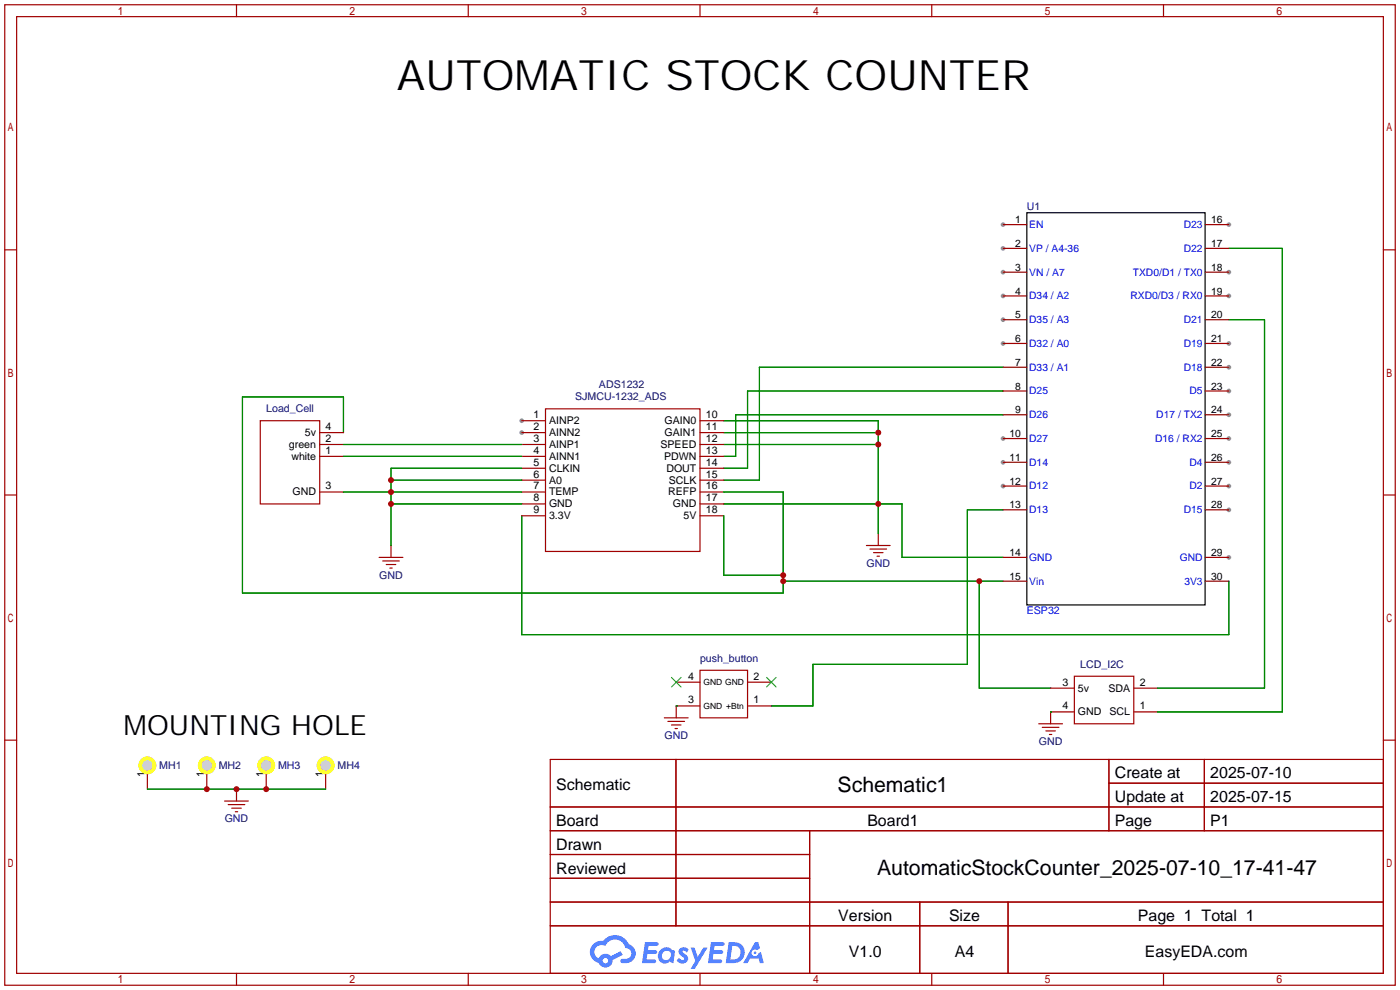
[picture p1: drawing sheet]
<svg xmlns="http://www.w3.org/2000/svg" width="299mm" height="212mm" viewBox="0 0 299 212" stroke-linecap="round" stroke-linejoin="round" font-family="sans-serif">
<g fill="#999">
<circle cx="111.5" cy="89.9" r=".51"/>
<circle cx="111.5" cy="92.5" r=".51"/>
<circle cx="214.4" cy="48" r=".51"/>
<circle cx="214.4" cy="53.1" r=".51"/>
<circle cx="214.4" cy="63.2" r=".51"/>
<circle cx="214.4" cy="68.3" r=".51"/>
<circle cx="214.4" cy="73.4" r=".51"/>
<circle cx="214.4" cy="93.7" r=".51"/>
<circle cx="214.4" cy="98.8" r=".51"/>
<circle cx="214.4" cy="103.9" r=".51"/>
<circle cx="214.4" cy="58.2" r=".51"/>
<circle cx="262.6" cy="119.1" r=".51"/>
<circle cx="262.6" cy="109" r=".51"/>
<circle cx="262.6" cy="103.9" r=".51"/>
<circle cx="262.6" cy="98.8" r=".51"/>
<circle cx="262.6" cy="93.7" r=".51"/>
<circle cx="262.6" cy="88.6" r=".51"/>
<circle cx="262.6" cy="83.6" r=".51"/>
<circle cx="262.6" cy="78.5" r=".51"/>
<circle cx="262.6" cy="73.4" r=".51"/>
<circle cx="262.6" cy="63.2" r=".51"/>
<circle cx="262.6" cy="58.2" r=".51"/>
<circle cx="262.6" cy="48" r=".51"/>
</g>
<g fill="none" stroke="#a10000" stroke-width=".25">
<path d="M1 1h297.2v209.6h-297.2zM3.6 3.6h292.1v204.4h-292.1zM50.5 1v2.6M100.1 1v2.6M149.6 1v2.6M199.1 1v2.6M248.7 1v2.6M1 53.4h2.6M295.7 53.4h2.5M1 105.8h2.6M295.7 105.8h2.5M1 158.2h2.6"/>
<path d="M295.7 158.2h2.5M117.6 162.3h178.1v45.7h-178.1zM117.6 172.5h178.1M117.6 177.5h178.1M144.5 162.3v35.6M173 177.5v30.5M237 162.3v15.2M237 167.4h58.7M257.4 162.3v15.2M117.6 182.6h55.4M117.6 192.8h178.1M117.6 187.7h55.4"/>
<path d="M117.6 197.9h178.1M196.6 192.8v15.2M215.4 192.8v15.2M50.5 208v2.6M100.1 208v2.6M149.6 208v2.6M199.1 208v2.6M248.7 208v2.6"/>
</g>
<g fill="#5487ff">
<path d="M145.3 202.7a1.3 1.3 0 0 1 1.9 .3l-.4 .6a.54 .54 0 0 0-.9-.2l.1 .2a1.34 1.34 0 0 1 .9 1.8 1.47 1.47 0 0 1-2.3-.1l.5-.6 .8 .5a.31 .31 0 0 0 .4-.3 .31 .31 0 0 0-.3-.4 1.12 1.12 0 0 1-.7-1.8z"/>
<path d="M147.6 202.5h.9l.6 2 1.2-2h.9l-2.7 4.6h-.9l1-1.7z"/>
<path d="M137.8 201.4h1.7a1.31 1.31 0 0 1 1.2 .2 .4 .4 0 0 1-.3 .5l-1.8 .1-.1 .9h1.6a.4 .4 0 0 1 .4 .4 .4 .4 0 0 1-.5 .4h-1.6l-.2 1.2h1.4a.46 .46 0 0 1 .5 0 .46 .46 0 0 1 .1 .5l-.4 .2h-2.6z"/>
<path d="M151.9 201.4h1.7a1.32 1.32 0 0 1 1.2 .2 .39 .39 0 0 1-.3 .5l-1.8 .1-.1 .9h1.6a.4 .4 0 0 1 .4 .4 .4 .4 0 0 1-.4 .4h-1.7l-.2 1.2h1.4a.46 .46 0 0 1 .5 0 .46 .46 0 0 1 .1 .5l-.4 .2h-2.6z"/>
<path d="M161.3 201.4h.8l.3 1.3-.6 .4a.75 .75 0 0 0-1.1 .3 .75 .75 0 0 0 .5 1 .75 .75 0 0 0 .9-.7l.5-.2 .6 2.3h-.8l-.3-.9h-1.8l-.5 .9h-1z"/>
<path d="M155.7 201.4l-.6 4.4h1.5a2.27 2.27 0 0 0 2.6-2.2 2.27 2.27 0 0 0-2.7-2.2zM156.5 202.1a1.5 1.5 0 0 1 1.8 1.6 1.5 1.5 0 0 1-1.9 1.4h-.3z"/>
<path d="M141.2 203a1.6 1.6 0 0 0-.3 2.3 1.6 1.6 0 0 0 2.3 .2l.7 .3 .3-2.4-.1-.3-.5-.1a1.58 1.58 0 0 0-2.4 0zM141.8 203.5a.98 .98 0 0 1 1.6 .4 .98 .98 0 0 1-1.1 1.3 .94 .94 0 0 1-.9-.7 .94 .94 0 0 1 .4-1z"/>
<path d="M126.8 201.8a2.37 2.37 0 0 0 1.1 4 1.54 1.54 0 0 0 1.8 1 1.54 1.54 0 0 0 1.2-1.6l2.2-1.1-.5-.8-2 1a1.57 1.57 0 0 0-2.7 .5 1.5 1.5 0 0 1-.7-2.1 1.5 1.5 0 0 1 2.2-.5 2.23 2.23 0 0 1 2.3-1.4 2.23 2.23 0 0 1 2 1.8 1.16 1.16 0 0 1 1.2 1.1 1.16 1.16 0 0 1-1.1 1.2h-.7a.47 .47 0 0 0-.5 .4 .47 .47 0 0 0 .4 .5 2.17 2.17 0 0 0 2.5-.9 2.17 2.17 0 0 0-.3-2.7l-.8-.4a3.2 3.2 0 0 0-5.5-.7l-1.1 .1zM128.8 205.3a.6 .6 0 0 1 1.2 0 .6 .6 0 0 1-1.2 0z"/>
<circle cx="161.4" cy="203.6" r=".28"/>
</g>
<g fill="none" stroke="#a10000" stroke-width=".25">
<path d="M55.6 89.9h12.7v17.8h-12.7zM68.3 92.5h5.1M68.3 95h5.1M68.3 97.5h5.1M111.5 89.9h5.1M111.5 92.5h5.1M111.5 95h5.1M111.5 97.5h5.1M116.6 87.4h33v30.5h-33zM149.6 89.9h5.1M149.6 92.5h5.1M149.6 95h5.1"/>
<path d="M149.6 97.5h5.1M68.3 105.2h5.1M81 119.1h5.1M81.8 119.9h3.5M83.6 116.6v2.5M111.5 100.1h5.1M111.5 102.6h5.1M111.5 105.2h5.1M111.5 107.7h5.1M111.5 110.2h5.1M149.6 100.1h5.1M149.6 102.6h5.1"/>
<path d="M149.6 105.2h5.1M149.6 107.7h5.1M149.6 110.2h5.1M185.2 116.6h5M185.9 117.3h3.6M186.7 118.1h2M187.5 118.9h.5M187.7 114v2.6M82.5 120.6h2.1M83.3 121.4h.5M222 154.7h5.1M222.8 155.4h3.5"/>
<path d="M223.5 156.2h2.1M224.3 157h.5M224.5 147.1h5.1M229.6 144.5h12.7v10.2h-12.7zM229.6 152.1h-5.1v2.6M242.3 152.1h5.1M242.3 147.1h5.1M31.5 163.6v5.1"/>
</g>
<g fill="none" stroke="#008700" stroke-width=".25">
<path d="M262.6 53.1h11.5v99h-26.7M214.4 78.5h-52.1v24.1h-7.6M262.6 68.3h7.7v78.8h-22.9M73.4 95h38.1M73.4 97.5h38.1M73.4 92.5v-7.7h-21.6v41.9h115.6v-21.5h-12.7M154.7 89.9h33v24.1M154.7 95h33M154.7 92.5h33M214.4 83.6h-54.6v16.5h-5.1M214.4 88.6h-57.2v8.9h-2.5M73.4 105.2h38.1"/>
<path d="M83.6 107.7h27.9M83.6 102.6h27.9M111.5 100.1h-27.9v16.5M111.5 110.2v25.4h151.1v-11.4M154.7 107.7h38.1v11.4h21.6M154.7 110.2v12.7h12.7M214.4 109h-7.6v33h-33.1v8.9h-8.9M167.4 124.2h47M209.3 124.2v22.9h15.2M224.5 152.1h.1"/>
</g>
<circle cx="31.5" cy="163.6" r="1.52" fill="#ccc" stroke="#ff0" stroke-width=".76"/>
<path d="M44.2 163.6v5.1" fill="none" stroke="#a10000" stroke-width=".25"/>
<circle cx="44.2" cy="163.6" r="1.52" fill="#ccc" stroke="#ff0" stroke-width=".76"/>
<path d="M56.9 163.6v5.1" fill="none" stroke="#a10000" stroke-width=".25"/>
<circle cx="56.9" cy="163.6" r="1.52" fill="#ccc" stroke="#ff0" stroke-width=".76"/>
<path d="M69.6 163.6v5.1" fill="none" stroke="#a10000" stroke-width=".25"/>
<circle cx="69.6" cy="163.6" r="1.52" fill="#ccc" stroke="#ff0" stroke-width=".76"/>
<path d="M144.5 150.9h.1M31.5 168.7h38.1" fill="none" stroke="#008700" stroke-width=".25"/>
<g fill="none" stroke="#a10000" stroke-width=".25">
<path d="M142 153.4h5.1M142.7 154.2h3.6M143.5 154.9h2M144.3 155.7h.5M144.5 145.8h5.1M149.6 143.3h10.2v10.1h-10.2zM149.6 150.9h-5.1v2.5M159.8 150.9h5M159.8 145.8h5M48 171.2h5.1M48.8 172h3.5M49.5 172.7h2.1"/>
<path d="M50.3 173.5h.5M50.5 168.7v2.5"/>
</g>
<path d="M143.5 144.8l2 2M145.5 144.8l-2 2M163.8 144.8l2.1 2M165.9 144.8l-2.1 2" fill="none" stroke="#3c3" stroke-width=".25"/>
<path d="M219.5 45.5h38.1v83.8h-38.1z" fill="none" stroke="#000" stroke-width=".25"/>
<g fill="none" stroke="#870000" stroke-width=".25">
<path d="M214.4 48h5.1M214.4 53.1h5.1M214.4 58.2h5.1M257.6 48h5M257.6 53.1h5M257.6 58.2h5M214.4 63.2h5.1M214.4 68.3h5.1M214.4 73.4h5.1M214.4 78.5h5.1M257.6 63.2h5M257.6 68.3h5"/>
<path d="M257.6 73.4h5M257.6 78.5h5M214.4 83.6h5.1M214.4 88.6h5.1M214.4 93.7h5.1M214.4 98.8h5.1M257.6 83.6h5M257.6 88.6h5M257.6 93.7h5M257.6 98.8h5M214.4 103.9h5.1M214.4 109h5.1"/>
<path d="M214.4 119.1h5.1M257.6 103.9h5M257.6 109h5M257.6 119.1h5M214.4 124.2h5.1M257.6 124.2h5"/>
</g>
<g fill="#c00">
<circle cx="187.7" cy="107.7" r=".63"/>
<circle cx="187.7" cy="95" r=".63"/>
<circle cx="187.7" cy="92.5" r=".63"/>
<circle cx="167.4" cy="122.9" r=".63"/>
<circle cx="167.4" cy="124.2" r=".63"/>
<circle cx="209.3" cy="124.2" r=".63"/>
<circle cx="83.6" cy="107.7" r=".63"/>
<circle cx="83.6" cy="105.2" r=".63"/>
<circle cx="83.6" cy="102.6" r=".63"/>
<circle cx="44.2" cy="168.7" r=".63"/>
<circle cx="50.5" cy="168.7" r=".63"/>
<circle cx="56.9" cy="168.7" r=".63"/>
</g>
<text font-size="8.9" x="84.8" y="19.2">AUTOMATIC STOCK COUNTER</text>
<text font-size="6" x="26.4" y="157.1">MOUNTING HOLE</text>
<g font-size="4.5">
<text x="179" y="169.2">Schematic1</text>
<text x="187.5" y="187">AutomaticStockCounter_2025-07-10_17-41-47</text>
</g>
<g font-size="3.4">
<text x="238.3" y="166.4">Create at</text>
<text x="258.7" y="166.4">2025-07-10</text>
<text x="118.9" y="168.9">Schematic</text>
<text x="238.3" y="171.4">Update at</text>
<text x="258.7" y="171.4">2025-07-15</text>
<text x="118.9" y="176.5">Board</text>
<text x="185.4" y="176.5">Board1</text>
<text x="238.3" y="176.5">Page</text>
<text x="258.7" y="176.5">P1</text>
<text x="118.9" y="181.6">Drawn</text>
<text x="118.9" y="186.7">Reviewed</text>
<text x="179.2" y="196.8">Version</text>
<text x="202.8" y="196.8">Size</text>
<text x="243.2" y="196.8">Page 1 Total 1</text>
<text x="181.4" y="204.5">V1.0</text>
<text x="204.1" y="204.5">A4</text>
<text x="244.7" y="204.5">EasyEDA.com</text>
</g>
<g font-size="2.3" fill="#000080">
<text x="219.5" y="44.9">U1</text>
<text x="128" y="83">ADS1232</text>
<text x="56.9" y="88.1">Load_Cell</text>
<text x="122.9" y="85.6">SJMCU-1232_ADS</text>
<text x="81" y="123.7">GND</text>
<text x="185.2" y="121.1">GND</text>
<text x="149.6" y="141.4">push_button</text>
<text x="230.9" y="142.7">LCD_I2C</text>
<text x="142" y="158">GND</text>
<text x="222" y="159.2">GND</text>
<text x="34" y="164.3">MH1</text>
<text x="46.7" y="164.3">MH2</text>
<text x="59.4" y="164.3">MH3</text>
<text x="72.1" y="164.3">MH4</text>
<text x="48" y="175.7">GND</text>
</g>
<g font-size="2.3">
<text x="114.1" y="89.4">1</text>
<text x="150.9" y="89.4">10</text>
<text x="61.8" y="95.7">green</text>
<text x="65.2" y="93.2">5v</text>
<text x="69.6" y="91.9">4</text>
<text x="69.6" y="94.5">2</text>
<text x="114.1" y="91.9">2</text>
<text x="114.1" y="94.5">3</text>
<text x="117.3" y="90.6">AINP2</text>
<text x="117.3" y="93.2">AINN2</text>
<text x="117.3" y="95.7">AINP1</text>
<text x="141.2" y="95.7">SPEED</text>
<text x="142" y="90.6">GAIN0</text>
<text x="142" y="93.2">GAIN1</text>
<text x="150.9" y="91.9">11</text>
<text x="150.9" y="94.5">12</text>
<text x="62.3" y="98.3">white</text>
<text x="69.6" y="97">1</text>
<text x="114.1" y="97">4</text>
<text x="114.1" y="99.5">5</text>
<text x="117.3" y="98.3">AINN1</text>
<text x="117.3" y="100.8">CLKIN</text>
<text x="141.9" y="98.3">PDWN</text>
<text x="142.4" y="100.8">DOUT</text>
<text x="150.9" y="97">13</text>
<text x="150.9" y="99.5">14</text>
<text x="62.5" y="105.9">GND</text>
<text x="69.6" y="104.6">3</text>
<text x="114.1" y="102.1">6</text>
<text x="114.1" y="104.6">7</text>
<text x="114.1" y="107.2">8</text>
<text x="117.3" y="103.3">A0</text>
<text x="117.3" y="105.9">TEMP</text>
<text x="142.8" y="105.9">REFP</text>
<text x="142.9" y="103.3">SCLK</text>
<text x="150.9" y="102.1">15</text>
<text x="150.9" y="104.6">16</text>
<text x="150.9" y="107.2">17</text>
<text x="114.1" y="109.7">9</text>
<text x="117.3" y="108.4">GND</text>
<text x="117.3" y="111">3.3V</text>
<text x="143.8" y="108.4">GND</text>
<text x="146.1" y="111">5V</text>
<text x="150.9" y="109.7">18</text>
<text x="147.1" y="145.3">4</text>
<text x="161" y="145.3">2</text>
<text x="227.1" y="146.5">3</text>
<text x="230.4" y="147.8">5v</text>
<text x="236.9" y="147.8">SDA</text>
<text x="243.6" y="146.5">2</text>
<text x="147.1" y="150.3">3</text>
<text x="161" y="150.3">1</text>
<text x="227.1" y="151.6">4</text>
<text x="230.4" y="152.9">GND</text>
<text x="237.1" y="152.9">SCL</text>
<text x="243.6" y="151.6">1</text>
<text x="31" y="166.1" transform="rotate(-90 31 166.1)">1</text>
<text x="43.7" y="166.1" transform="rotate(-90 43.7 166.1)">1</text>
<text x="56.4" y="166.1" transform="rotate(-90 56.4 166.1)">1</text>
<text x="69.1" y="166.1" transform="rotate(-90 69.1 166.1)">1</text>
</g>
<text font-size="2.3" fill="#00f" x="219.5" y="131.3">ESP32</text>
<g font-size="2.2">
<text x="217" y="47.7">1</text>
<text x="258.8" y="47.7">16</text>
<text x="217" y="52.8">2</text>
<text x="258.8" y="52.8">17</text>
<text x="217" y="57.9">3</text>
<text x="258.8" y="57.9">18</text>
<text x="217" y="62.9">4</text>
<text x="258.8" y="62.9">19</text>
<text x="217" y="68">5</text>
<text x="258.8" y="68">20</text>
<text x="217" y="73.1">6</text>
<text x="258.8" y="73.1">21</text>
<text x="217" y="78.2">7</text>
<text x="217" y="83.3">8</text>
<text x="258.8" y="83.3">23</text>
<text x="258.8" y="78.2">22</text>
<text x="217" y="88.3">9</text>
<text x="258.8" y="88.3">24</text>
<text x="215.7" y="93.4">10</text>
<text x="258.8" y="93.4">25</text>
<text x="215.7" y="98.5">11</text>
<text x="258.8" y="98.5">26</text>
<text x="215.7" y="103.6">12</text>
<text x="258.8" y="103.6">27</text>
<text x="215.7" y="108.7">13</text>
<text x="258.8" y="108.7">28</text>
<text x="215.7" y="118.8">14</text>
<text x="258.8" y="118.8">29</text>
<text x="215.7" y="123.9">15</text>
<text x="258.8" y="123.9">30</text>
</g>
<g font-size="2.2" fill="#00f">
<text x="220" y="48.7">EN</text>
<text x="220" y="53.8">VP / A4-36</text>
<text x="253" y="53.8">D22</text>
<text x="253" y="48.7">D23</text>
<text x="220" y="58.9">VN / A7</text>
<text x="242.1" y="58.9">TXD0/D1 / TX0</text>
<text x="220" y="64">D34 / A2</text>
<text x="241.6" y="64">RXD0/D3 / RX0</text>
<text x="220" y="69">D35 / A3</text>
<text x="253" y="69">D21</text>
<text x="220" y="74.1">D32 / A0</text>
<text x="253" y="74.1">D19</text>
<text x="220" y="79.2">D33 / A1</text>
<text x="253" y="79.2">D18</text>
<text x="220" y="84.3">D25</text>
<text x="220" y="89.4">D26</text>
<text x="247.1" y="89.4">D17 / TX2</text>
<text x="254.2" y="84.3">D5</text>
<text x="220" y="94.4">D27</text>
<text x="246.9" y="94.4">D16 / RX2</text>
<text x="220" y="99.5">D14</text>
<text x="254.2" y="99.5">D4</text>
<text x="220" y="104.6">D12</text>
<text x="254.2" y="104.6">D2</text>
<text x="220" y="109.7">D13</text>
<text x="253" y="109.7">D15</text>
<text x="220" y="119.8">GND</text>
<text x="252.1" y="119.8">GND</text>
<text x="220" y="124.9">Vin</text>
<text x="253.1" y="124.9">3V3</text>
</g>
<g font-size="1.8">
<text x="150.4" y="146.4">GND GND</text>
<text x="150.4" y="151.5">GND +Btn</text>
</g>
</svg>
